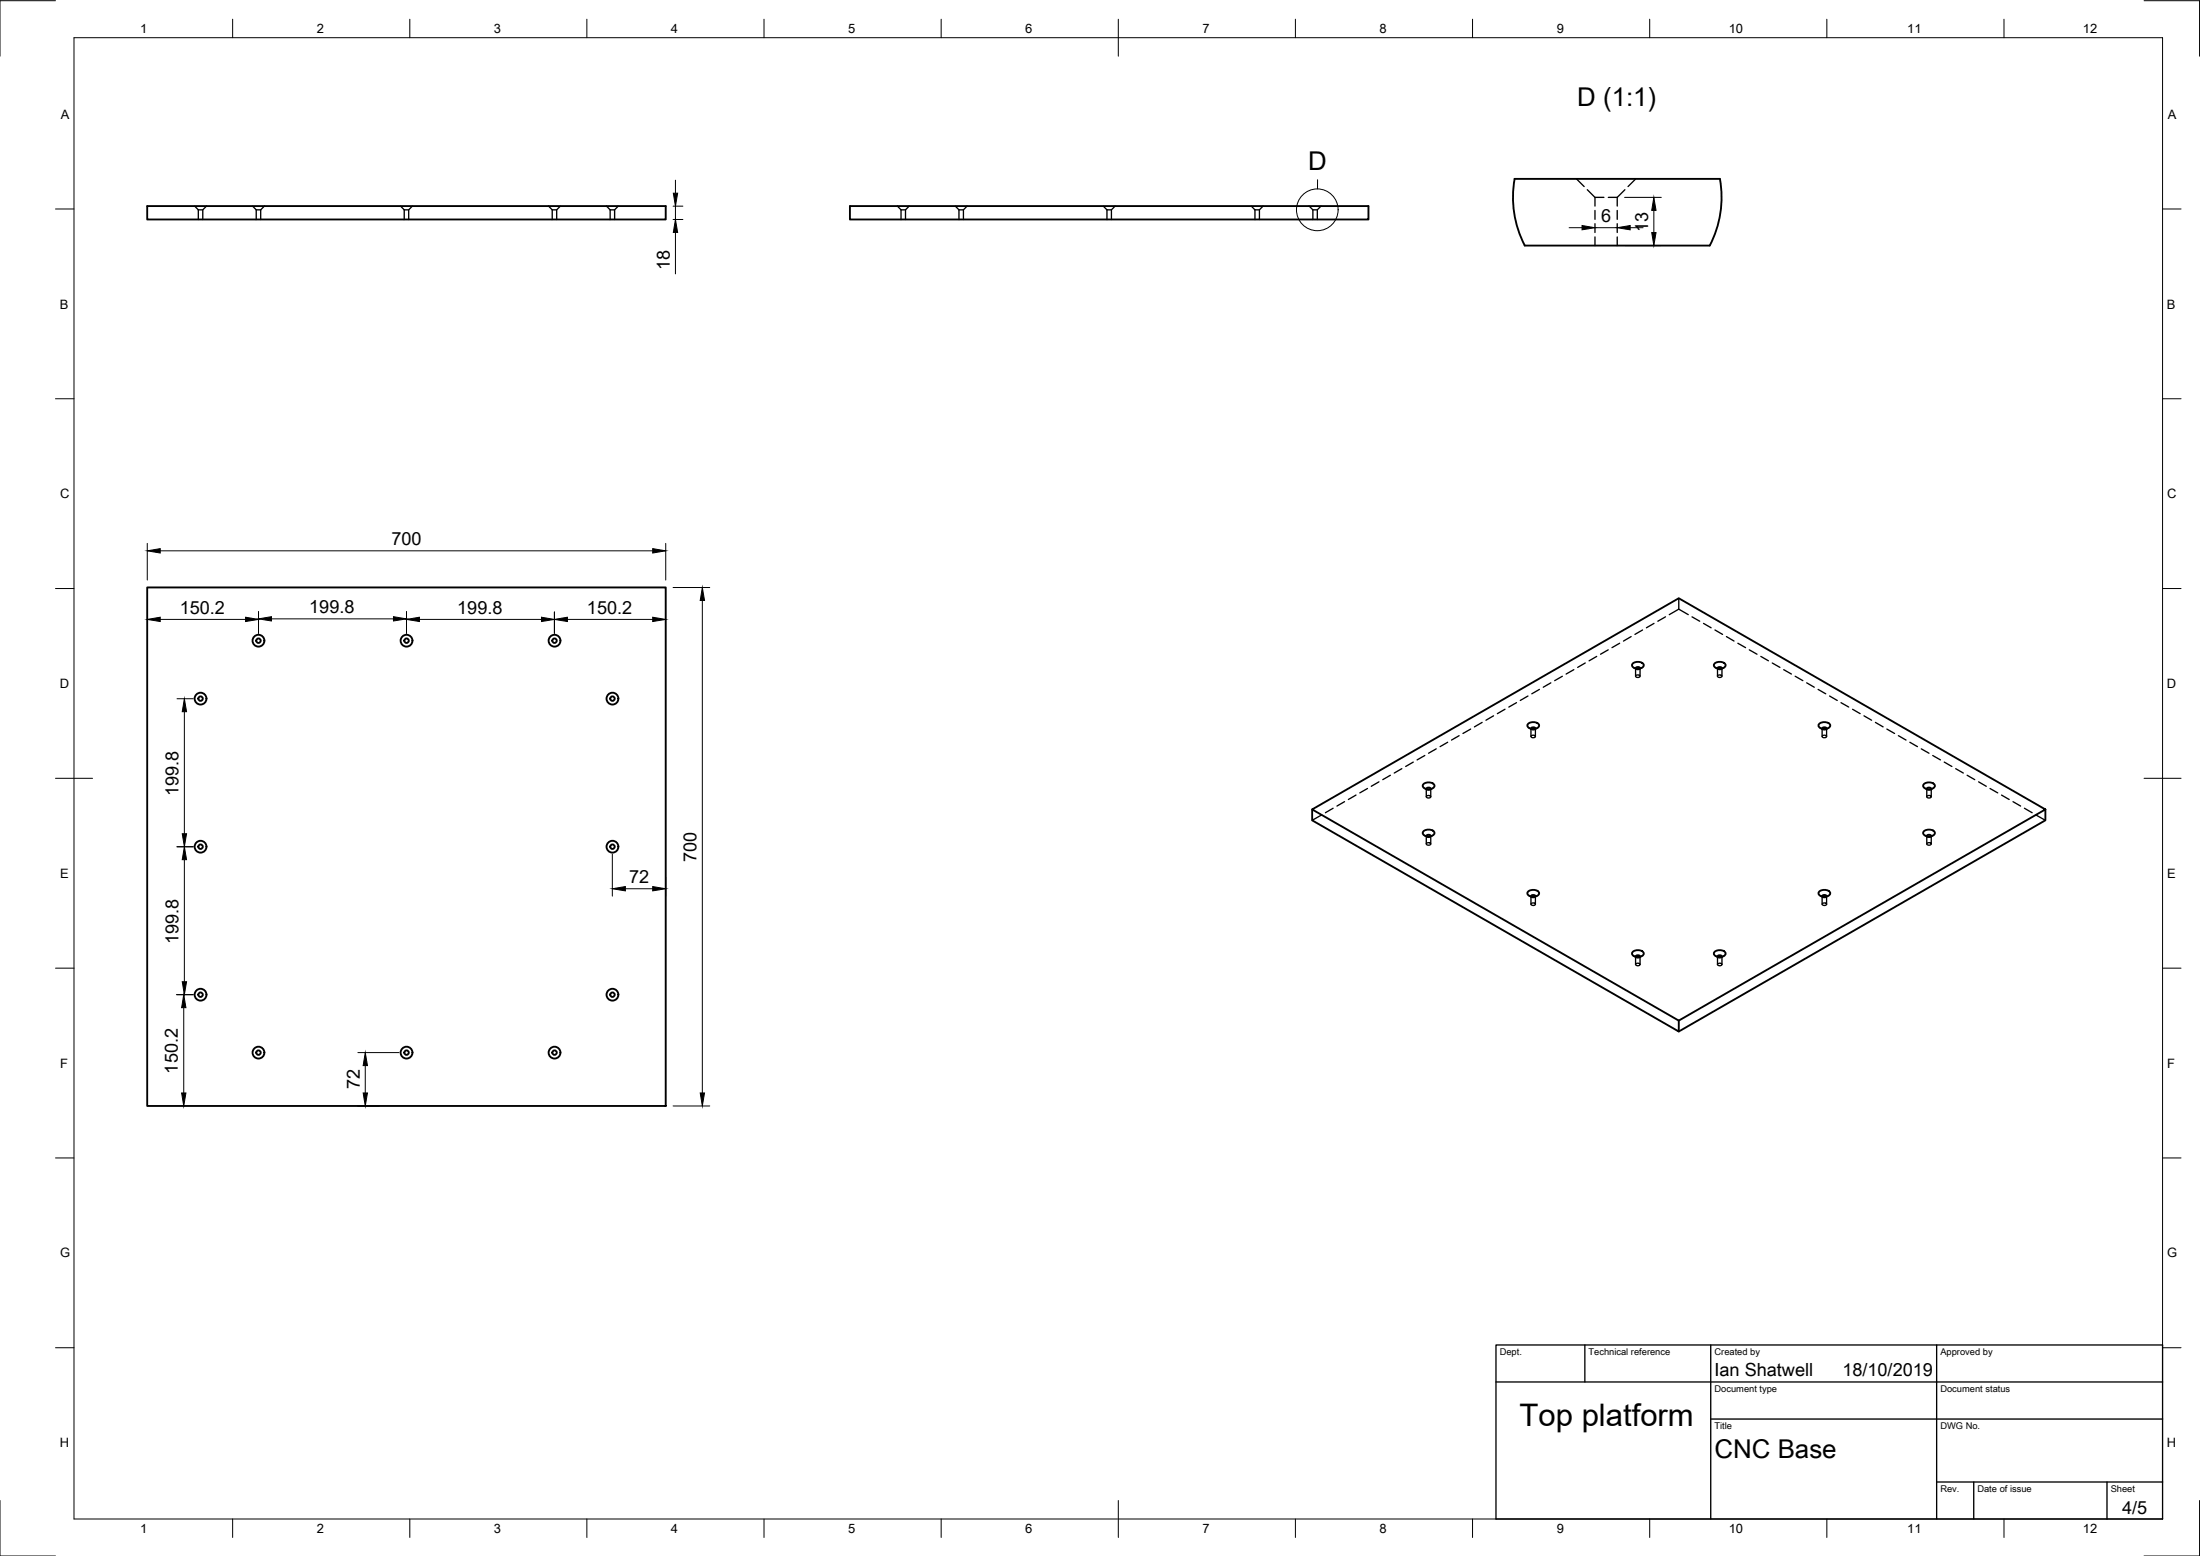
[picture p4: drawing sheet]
<svg xmlns="http://www.w3.org/2000/svg" width="594mm" height="420mm" viewBox="0 0 594 420" stroke-linecap="round" stroke-linejoin="round" font-family="sans-serif">
<!-- layer: Visible -->
<g fill="none" stroke="#000" stroke-width=".51">
<path d="M39.8 55.6h140v3.7h-140zM229.5 55.6h140v3.7h-140zM409 48.3h55.4M409 48.3a28.2 28.2 0 0 0 2.7 18h50a28.1 28.1 0 0 0 2.7-18M39.8 158.6h140v140h-140zM440.9 179.2a2.08 2.08 0 0 1 3 .3 1.38 1.38 0 0 1-1.9 1 .96 .96 0 0 1-1-.2 .96 .96 0 0 1-.1-1.1zM463 179.2a2.08 2.08 0 0 1 3 .3 1.38 1.38 0 0 1-1.9 1 .96 .96 0 0 1-1-.2 .96 .96 0 0 1-.1-1.1zM412.6 195.5a2.08 2.08 0 0 1 3 .3 1.38 1.38 0 0 1-1.8 1 .96 .96 0 0 1-1-.2 .96 .96 0 0 1-.2-1.1zM413.4 196.8a.66 .66 0 0 1 .6-.4 .66 .66 0 0 1 .6 .4M441.7 180.5a.66 .66 0 0 1 .6-.4 .66 .66 0 0 1 .6 .4M463.8 180.5a.66 .66 0 0 1 .6-.4 .66 .66 0 0 1 .6 .4M491.2 195.5a2.08 2.08 0 0 1 3 .3 1.38 1.38 0 0 1-1.8 1 .96 .96 0 0 1-1-.2 .96 .96 0 0 1-.2-1.1z"/>
<path d="M492 196.8a.66 .66 0 0 1 .6-.4 .66 .66 0 0 1 .6 .4M354.3 218.6l99-57.1 99 57.1-99 57zM354.3 218.6v2.9l99 57v-2.9M384.3 211.8a2.08 2.08 0 0 1 3.1 .2 1.38 1.38 0 0 1-1.9 1.1 .96 .96 0 0 1-1-.3 .96 .96 0 0 1-.2-1zM385.2 213a.66 .66 0 0 1 .6-.3 .66 .66 0 0 1 .6 .3M519.5 211.8a2.08 2.08 0 0 1 3 .2 1.38 1.38 0 0 1-1.8 1.1 .96 .96 0 0 1-1.1-.3 .96 .96 0 0 1-.1-1zM520.3 213a.66 .66 0 0 1 .6-.3 .66 .66 0 0 1 .6 .3M552.3 218.6v2.9l-99 57M384.3 224.5a2.08 2.08 0 0 1 3.1 .3 1.38 1.38 0 0 1-1.9 1 .96 .96 0 0 1-1-.2 .96 .96 0 0 1-.2-1.1zM385.2 225.8a.66 .66 0 0 1 .6-.4 .66 .66 0 0 1 .6 .4M519.5 224.5a2.08 2.08 0 0 1 3 .3 1.38 1.38 0 0 1-1.8 1 .96 .96 0 0 1-1.1-.2 .96 .96 0 0 1-.1-1.1zM520.3 225.8a.66 .66 0 0 1 .6-.4 .66 .66 0 0 1 .6 .4"/>
<path d="M412.6 240.8a2.08 2.08 0 0 1 3 .3 1.38 1.38 0 0 1-1.8 1 .96 .96 0 0 1-1-.3 .96 .96 0 0 1-.2-1zM413.4 242a.66 .66 0 0 1 .6-.3 .66 .66 0 0 1 .6 .3M440.9 257.1a2.08 2.08 0 0 1 3 .2 1.38 1.38 0 0 1-1.9 1.1 .96 .96 0 0 1-1-.3 .96 .96 0 0 1-.1-1zM441.7 258.3a.66 .66 0 0 1 .6-.4 .66 .66 0 0 1 .6 .4M463 257.1a2.08 2.08 0 0 1 3 .2 1.38 1.38 0 0 1-1.9 1.1 .96 .96 0 0 1-1-.3 .96 .96 0 0 1-.1-1zM463.8 258.3a.66 .66 0 0 1 .6-.4 .66 .66 0 0 1 .6 .4M491.2 240.8a2.08 2.08 0 0 1 3 .3 1.38 1.38 0 0 1-1.8 1 .96 .96 0 0 1-1-.3 .96 .96 0 0 1-.2-1zM492 242a.66 .66 0 0 1 .6-.3 .66 .66 0 0 1 .6 .3"/>
<circle cx="69.8" cy="173" r="1.6"/>
<circle cx="69.8" cy="173" r=".6"/>
<circle cx="109.8" cy="173" r="1.6"/>
<circle cx="109.8" cy="173" r=".6"/>
<circle cx="149.7" cy="173" r="1.6"/>
<circle cx="149.7" cy="173" r=".6"/>
<circle cx="54.2" cy="188.6" r="1.6"/>
<circle cx="54.2" cy="188.6" r=".6"/>
<circle cx="165.4" cy="188.6" r="1.6"/>
<circle cx="165.4" cy="188.6" r=".6"/>
<circle cx="54.2" cy="228.6" r="1.6"/>
<circle cx="54.2" cy="228.6" r=".6"/>
<circle cx="165.4" cy="228.6" r="1.6"/>
<circle cx="165.4" cy="228.6" r=".6"/>
<circle cx="54.2" cy="268.6" r="1.6"/>
<circle cx="54.2" cy="268.6" r=".6"/>
<circle cx="165.4" cy="268.6" r="1.6"/>
<circle cx="165.4" cy="268.6" r=".6"/>
<circle cx="69.8" cy="284.2" r="1.6"/>
<circle cx="69.8" cy="284.2" r=".6"/>
<circle cx="109.8" cy="284.2" r="1.6"/>
<circle cx="109.8" cy="284.2" r=".6"/>
<circle cx="149.7" cy="284.2" r="1.6"/>
<circle cx="149.7" cy="284.2" r=".6"/>
</g>
<!-- layer: Hidden -->
<g fill="none" stroke="#000" stroke-width=".36">
<path d="M52.6 55.6l1 1.1M53.6 56.7h1.2M53.6 56.7v2.6M55.8 55.6l-1 1.1v2.6M68.2 55.6l1 1.1M69.2 56.7h1.2M69.2 56.7v2.6M71.4 55.6l-1 1.1v2.6M108.2 55.6l1 1.1M109.2 56.7h1.2M109.2 56.7v2.6M111.4 55.6l-1 1.1v2.6"/>
<path d="M148.1 55.6l1 1.1M149.1 56.7h1.2M149.1 56.7v2.6M151.3 55.6l-1 1.1v2.6M163.8 55.6l1 1.1M164.8 56.7h1.2M164.8 56.7v2.6M167 55.6l-1 1.1v2.6M242.3 55.6l1 1.1M243.3 56.7h1.2M243.3 56.7v2.6M245.5 55.6l-1 1.1v2.6"/>
<path d="M258 55.6l1 1.1M259 56.7h1.2M259 56.7v2.6M261.2 55.6l-1 1.1v2.6M297.9 55.6l1 1.1M298.9 56.7h1.2M298.9 56.7v2.6M301.1 55.6l-1 1.1v2.6M337.9 55.6l1 1.1M338.9 56.7h1.2M338.9 56.7v2.6M341.1 55.6l-1 1.1v2.6"/>
<path d="M353.5 55.6l1 1.1M354.5 56.7h1.2M354.5 56.7v2.6M356.7 55.6l-1 1.1v2.6M425.7 48.3l2.1 2.1M428.6 51.2l2.1 2.1h2.4M430.7 53.3v2.3M430.7 56.8v2.4M434.3 53.3h2.4M436.7 53.3v2.3M436.7 56.8v2.4M438.8 51.2l-2.1 2.1"/>
<path d="M441.7 48.3l-2.1 2.1M430.7 60.4v2.4M430.7 64v2.3M436.7 60.4v2.4M436.7 64v2.3M428.1 179l-2.1 1.2M431.2 177.2l-2.1 1.2M434.3 175.5l-2.1 1.2M437.4 173.7l-2.1 1.2M440.5 171.9l-2.1 1.2M443.5 170.1l-2 1.2M446.6 168.3l-2 1.2"/>
<path d="M449.7 166.6l-2 1.1M453.3 164.5l2.6 1.5M453.3 161.5v3M453.3 164.5l-2.5 1.5M456.9 166.6l2.1 1.1M460 168.3l2.1 1.2M463.1 170.1l2.1 1.2M466.2 171.9l2 1.2M469.3 173.7l2.1 1.2M472.4 175.5l2.1 1.2M475.5 177.2l2 1.2M478.6 179l2 1.2"/>
<path d="M394 198.6l-2 1.2M397.1 196.9l-2 1.2M400.2 195.1l-2.1 1.2M403.3 193.3l-2 1.2M406.4 191.5l-2.1 1.2M409.5 189.7l-2.1 1.2M412.6 187.9l-2.1 1.2M412.9 196.6l.7 .4M413.4 196.8l.6 .3 .6-.3M413.4 196.7v2.2M413.5 198.7a.58 .58 0 0 1 .6-.2 .58 .58 0 0 1 .4 .6 .59 .59 0 0 1-.6 .2 .59 .59 0 0 1-.4-.6zM414.6 196.7v2.2"/>
<path d="M415.1 196.6l-.7 .4M415.7 186.2l-2.1 1.1M418.8 184.4l-2.1 1.2M421.9 182.6l-2.1 1.2M425 180.8l-2.1 1.2M441.1 180.3l.7 .4M441.7 180.5l.5 .3 .7-.3M441.7 180.5v2.1M441.7 182.4a.58 .58 0 0 1 .7-.2 .58 .58 0 0 1 .4 .6 .59 .59 0 0 1-.7 .2 .59 .59 0 0 1-.4-.6zM442.9 180.5v2.1M443.4 180.3l-.7 .4M463.3 180.3l.7 .4"/>
<path d="M463.8 180.5l.5 .3 .7-.3M463.8 180.5v2.1M463.8 182.4a.58 .58 0 0 1 .7-.2 .58 .58 0 0 1 .4 .6 .59 .59 0 0 1-.6 .2 .59 .59 0 0 1-.5-.6zM465 180.5v2.1M465.5 180.3l-.7 .4M481.7 180.8l2 1.2M484.8 182.6l2 1.2M487.9 184.4l2 1.2M491 186.2l2 1.1M491.5 196.6l.7 .4M492 196.8l.6 .3 .6-.3M492 196.7v2.2"/>
<path d="M492.1 198.7a.58 .58 0 0 1 .7-.2 .58 .58 0 0 1 .4 .6 .59 .59 0 0 1-.7 .2 .59 .59 0 0 1-.4-.6zM493.2 196.7v2.2M493.8 196.6l-.7 .4M494.1 187.9l2 1.2M497.1 189.7l2.1 1.2M500.3 191.5l2 1.2M503.3 193.3l2.1 1.2M506.4 195.1l2.1 1.2M509.5 196.9l2.1 1.2M512.6 198.6l2.1 1.2M360 218.2l-2.1 1.3M363.1 216.5l-2.1 1.2"/>
<path d="M366.2 214.7l-2.1 1.2M369.3 212.9l-2.1 1.2M372.4 211.1l-2.1 1.2M375.5 209.3l-2.1 1.2M378.5 207.6l-2 1.1M381.6 205.8l-2 1.2M384.6 212.9l.7 .4M384.7 204l-2 1.2M385.1 213l.6 .4 .7-.4M385.1 213v2.1M385.2 215a.53 .53 0 0 1 .7-.3 .53 .53 0 0 1 .3 .7h-.8zM386.4 213v2.1"/>
<path d="M386.9 212.9l-.7 .4M387.8 202.2l-2 1.2M390.9 200.4l-2 1.2M515.7 200.4l2.1 1.2M518.8 202.2l2.1 1.2M519.8 212.9l.7 .4M520.3 213l.5 .4 .7-.4M520.3 213v2.1M520.4 215a.58 .58 0 0 1 .6-.2 .58 .58 0 0 1 .4 .5 .6 .6 0 0 1-.6 .2 .6 .6 0 0 1-.4-.5zM521.5 213v2.1M521.9 204l2.1 1.2M522 212.9l-.7 .4"/>
<path d="M525 205.8l2.1 1.2M528.1 207.6l2.1 1.1M531.2 209.3l2.1 1.2M534.3 211.1l2.1 1.2M537.4 212.9l2.1 1.2M540.5 214.7l2 1.2M543.6 216.5l2 1.2M546.7 218.2l2 1.3M356.9 220l-2.6 1.5M384.6 225.6l.7 .4M385.1 225.8l.6 .3 .7-.3M385.1 225.8v2.1"/>
<path d="M385.2 227.7a.53 .53 0 0 1 .7-.3 .53 .53 0 0 1 .3 .7l-.8 .1zM386.4 225.8v2.1M386.9 225.6l-.7 .4M519.8 225.6l.7 .4M520.3 225.8l.5 .3 .7-.3M520.3 225.8v2.1M520.4 227.7a.58 .58 0 0 1 .6-.2 .58 .58 0 0 1 .4 .5 .59 .59 0 0 1-.6 .3 .59 .59 0 0 1-.4-.6zM521.5 225.8v2.1M522 225.6l-.7 .4M549.8 220l2.5 1.5M412.9 241.9l.7 .4M413.4 242.1l.6 .3 .6-.3"/>
<path d="M413.4 242v2.2M413.5 244a.53 .53 0 0 1 .6-.3 .53 .53 0 0 1 .4 .7l-.8 .1-.3-.3zM414.6 242v2.2M415.1 241.9l-.7 .4M441.1 258.1l.7 .5M441.7 258.3l.5 .4 .7-.4M441.7 258.3v2.1M442.9 258.3v2.1M443.4 258.1l-.7 .5M463.3 258.1l.7 .5M463.8 258.3l.5 .4 .7-.4M463.8 258.3v2.1"/>
<path d="M465 258.3v2.1M465.5 258.1l-.7 .5M491.5 241.9l.7 .4M492 242.1l.6 .3 .6-.3M492 242v2.2M492.1 244a.58 .58 0 0 1 .6-.2 .58 .58 0 0 1 .5 .5 .59 .59 0 0 1-.7 .2 .59 .59 0 0 1-.4-.5zM493.2 242v2.2M493.8 241.9l-.7 .4M441.7 260.3a.58 .58 0 0 1 .7-.2 .58 .58 0 0 1 .4 .5 .59 .59 0 0 1-.7 .2 .59 .59 0 0 1-.4-.5zM463.9 260.2a.55 .55 0 0 1 .7-.2 .55 .55 0 0 1 .3 .6 .59 .59 0 0 1-.6 .2 .59 .59 0 0 1-.5-.5z"/>
</g>
<!-- layer: Border -->
<g fill="none" stroke="#000" stroke-width=".27">
<path d="M15 .2h-15v15M20 10.2h564v400h-564zM62.8 5.2v5M110.7 5.2v5M158.5 5.2v5M206.3 5.2v5M254.1 5.2v5M302 5.2v10M349.8 5.2v5M397.6 5.2v5M445.5 5.2v5M493.3 5.2v5"/>
<path d="M541.1 5.2v5M579 .2h15v15M15 56.4h5M584 56.4h5M15 107.7h5M584 107.7h5M15 158.9h5M584 158.9h5M15 210.2h10M579 210.2h10M15 261.4h5M584 261.4h5"/>
<path d="M15 312.7h5M584 312.7h5M15 363.9h5M584 363.9h5M0 405.2v15h15M62.8 410.2v5M110.7 410.2v5M158.5 410.2v5M206.3 410.2v5M254.1 410.2v5M302 405.2v10M349.8 410.2v5"/>
<path d="M397.6 410.2v5M445.5 410.2v5M493.3 410.2v5M541.1 410.2v5M594 405.2v15h-15"/>
</g>
<!-- layer: TitleBlock -->
<path d="M404 363.2h180v47h-180zM404 373.2h180M428 363.2v10M462 363.2v47M523 363.2v47M462 383.2h122M523 400.2h61M533 400.2v10M569 400.2v10" fill="none" stroke="#000" stroke-width=".36"/>
<!-- layer: Annotations -->
<g fill="none" stroke="#000" stroke-width=".27">
<path d="M355.8 48.5v2.5"/>
<circle cx="355.7" cy="56.6" r="5.6"/>
</g>
<!-- layer: Dimensions -->
<g fill="none" stroke="#000" stroke-width=".27">
<path d="M181.8 55.7h2.6M181.8 59.3h2.6M182.4 48.7v3.5M182.4 55.7v3.6M438.7 53.3h9.9M446.6 56.8v6M182.4 62.8v11.2M423.7 61.5h3.5M430.7 61.5h6M438.7 66.3h9.9M440.2 61.5h3.5M39.8 146.7v9.9"/>
<path d="M43.3 148.7h133M179.8 146.7v9.9M181.8 158.6h9.9M43.3 167.3h23M69.8 165.1v5.9M73.3 167.1h33M109.8 165.1v5.9M113.3 167.3h32.9M149.7 165.2v5.8M153.2 167.3h23.1M189.7 162.1v133M47.8 188.7h4.4"/>
<path d="M49.8 192.2v32.9M47.8 228.6h4.4M49.8 232.1v33M165.4 230.6v11.4M168.9 240h7.4M179.8 236.8v5.2M47.6 268.6h4.6M49.6 272.1v23M96.6 298.6h5.8M96.6 284.2h11.2M98.6 287.7v7.4M181.8 298.6h9.9"/>
</g>
<g fill="#000" stroke="#000" stroke-width=".27">
<path d="M181.8 52.2h1.2l-.6 3.5zM446.6 53.3l.6 3.5h-1.2zM182.4 59.3l.6 3.5h-1.2zM427.2 60.9l3.5 .6-3.5 .6zM436.7 61.5l3.5-.6v1.2zM446 62.8h1.2l-.6 3.5zM39.8 148.7l3.5-.6v1.2zM176.3 148.1l3.5 .6-3.5 .6zM39.8 167.3l3.5-.6v1.1zM66.3 166.7l3.5 .6-3.5 .5zM69.8 167.1l3.5-.6v1.2zM106.3 166.5l3.5 .6-3.5 .6z"/>
<path d="M109.8 167.3l3.5-.6v1.1zM146.2 166.7l3.5 .6-3.5 .5zM149.7 167.3l3.5-.6v1.1zM176.3 166.7l3.5 .6-3.5 .5zM189.7 158.6l.5 3.5h-1.1zM49.8 188.7l.6 3.5h-1.2zM49.2 225.1h1.2l-.6 3.5zM49.8 228.6l.6 3.5h-1.2zM165.4 240l3.5-.6v1.2zM176.3 239.4l3.5 .6-3.5 .6zM49.6 268.6l.6 3.5h-1.2zM49.2 265.1h1.2l-.6 3.5z"/>
<path d="M49 295.1h1.2l-.6 3.5zM98.6 284.2l.6 3.5h-1.1zM98.1 295.1h1.1l-.6 3.5zM189.1 295.1h1.1l-.5 3.5z"/>
</g>
<text font-size="8.4" x="410.3" y="385.1">Top platform</text>
<g font-size="7">
<text x="425.9" y="28.6">D (1:1)</text>
<text x="353.2" y="46">D</text>
<text x="463" y="393.7">CNC Base</text>
</g>
<g font-size="4.9">
<text x="432.4" y="59.9">6</text>
<text x="445.1" y="62.7" transform="rotate(-90 445.1 62.7)">13</text>
<text x="180.8" y="73" transform="rotate(-90 180.8 73)">18</text>
<text x="105.7" y="147.2">700</text>
<text x="48.5" y="165.7">150.2</text>
<text x="83.5" y="165.5">199.8</text>
<text x="123.5" y="165.7">199.8</text>
<text x="158.5" y="165.7">150.2</text>
<text x="48.2" y="214.9" transform="rotate(-90 48.2 214.9)">199.8</text>
<text x="188.1" y="232.7" transform="rotate(-90 188.1 232.7)">700</text>
<text x="169.9" y="238.5">72</text>
<text x="48.2" y="254.9" transform="rotate(-90 48.2 254.9)">199.8</text>
<text x="48" y="289.9" transform="rotate(-90 48 289.9)">150.2</text>
<text x="97.2" y="294.1" transform="rotate(-90 97.2 294.1)">72</text>
<text x="463" y="371.7">Ian Shatwell</text>
<text x="497.5" y="371.7">18/10/2019</text>
<text x="573.1" y="408.8">4/5</text>
</g>
<g font-size="3.5">
<text x="37.9" y="8.9">1</text>
<text x="85.6" y="8.9">2</text>
<text x="133.4" y="8.9">3</text>
<text x="181.1" y="8.9">4</text>
<text x="229" y="8.9">5</text>
<text x="276.8" y="8.9">6</text>
<text x="324.7" y="8.9">7</text>
<text x="372.5" y="8.9">8</text>
<text x="420.4" y="8.9">9</text>
<text x="466.8" y="8.9">10</text>
<text x="515" y="8.9">11</text>
<text x="562.5" y="8.9">12</text>
<text x="16.4" y="32">A</text>
<text x="585.4" y="32">A</text>
<text x="16.2" y="83.3">B</text>
<text x="585.2" y="83.3">B</text>
<text x="16.2" y="134.6">C</text>
<text x="585.2" y="134.6">C</text>
<text x="16.2" y="185.8">D</text>
<text x="585.2" y="185.8">D</text>
<text x="16.2" y="237">E</text>
<text x="585.2" y="237">E</text>
<text x="16.2" y="288.3">F</text>
<text x="585.2" y="288.3">F</text>
<text x="16.2" y="339.6">G</text>
<text x="585.2" y="339.6">G</text>
<text x="16.2" y="390.8">H</text>
<text x="585.2" y="390.8">H</text>
<text x="37.9" y="413.9">1</text>
<text x="85.6" y="413.9">2</text>
<text x="133.4" y="413.9">3</text>
<text x="181.1" y="413.9">4</text>
<text x="229" y="413.9">5</text>
<text x="276.8" y="413.9">6</text>
<text x="324.7" y="413.9">7</text>
<text x="372.5" y="413.9">8</text>
<text x="420.4" y="413.9">9</text>
<text x="466.8" y="413.9">10</text>
<text x="515" y="413.9">11</text>
<text x="562.5" y="413.9">12</text>
</g>
<g font-size="2.5">
<text x="405" y="366">Dept.</text>
<text x="429" y="366">Technical reference</text>
<text x="463" y="366">Created by</text>
<text x="524" y="366">Approved by</text>
<text x="463" y="376">Document type</text>
<text x="524" y="376">Document status</text>
<text x="463" y="386">Title</text>
<text x="524" y="386">DWG No.</text>
<text x="524" y="403">Rev.</text>
<text x="534" y="403">Date of issue</text>
<text x="570" y="403">Sheet</text>
</g>
</svg>
